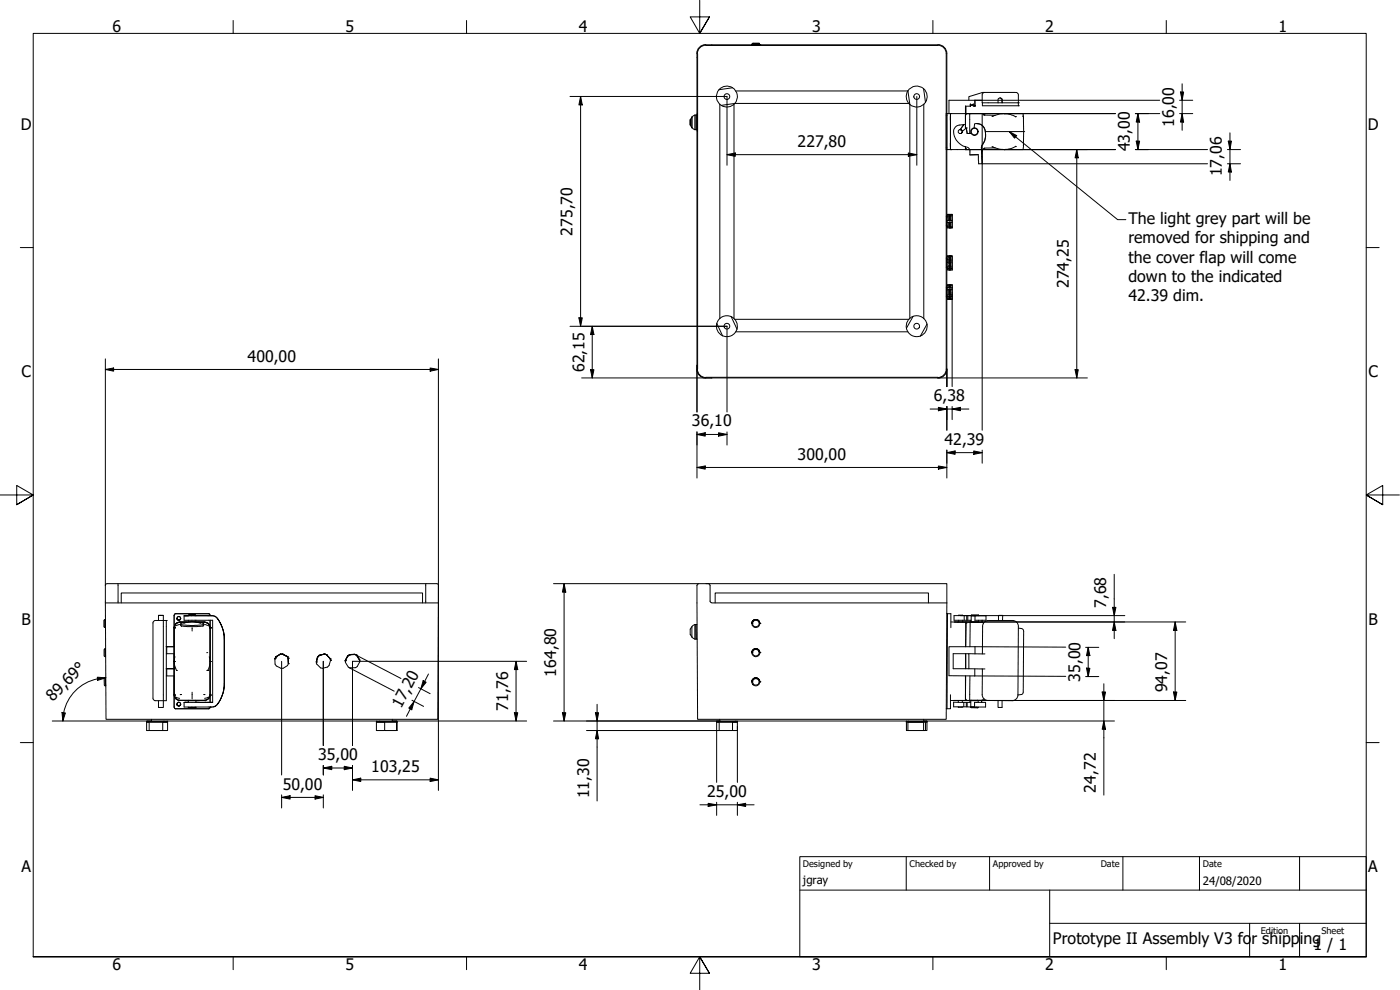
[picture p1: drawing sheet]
<svg xmlns="http://www.w3.org/2000/svg" width="420mm" height="297mm" viewBox="0 0 420 297" stroke-linecap="round" stroke-linejoin="round" font-family="sans-serif">
<!-- layer: Visible (ISO) -->
<g fill="none" stroke="#000" stroke-width=".3">
<path d="M209.2 16.1v18.4M209.4 16.1l-.1 94.7a2.51 2.51 0 0 0 2.5 2.5M211.8 13.6a2.51 2.51 0 0 0-2.5 2.5M211.8 13.4a2.7 2.7 0 0 0-2.7 2.7M211.8 13.4h69.6M211.8 13.6h69.6M225.6 13.4h2.4M225.6 13.3h.1M225.9 13.1h1.9zM225.9 13h1.9zM225.9 13l-.3 .4M225.9 13.1l-.3 .3"/>
<path d="M227.8 13.1l.2 .3M227.8 13l.2 .3M228 13.3h.1M228 13.4h.1M228 13.3v.3h-2.4v-.2M281.5 13.4a2.7 2.7 0 0 1 2.7 2.7M281.5 13.6a2.51 2.51 0 0 1 2.5 2.5M284 16.1v94.7a2.51 2.51 0 0 1-2.5 2.5M284.2 16.1v18M207.1 35.9v1.6zM207.2 37.5l.5 .7M207.6 35.2v3"/>
<path d="M207.7 35.2l-.5 .7M207.7 38.3l.8 .6M208.5 34.5l-.8 .6M208.9 34.5v4.4M209.2 34.5h-.7v4.4h.7M209.2 34.5v4.4M209.2 38.9v71.8M209.3 34v5.5zM216 31.2v64.4M219.8 26.3a3.1 3.1 0 0 0-4.2 .9 3.1 3.1 0 0 0 .6 4.3 3.1 3.1 0 0 0 4.3-.5M219.8 26.3a3.1 3.1 0 0 1 .7 4.7M219.8 26.3l-4 .6"/>
<path d="M220.3 31.3v64.3M220.5 31h52.3M220.5 31l-4 .6M220.8 27.3h51.7M272.5 27.3a3.1 3.1 0 0 0 .9 4.3 3.1 3.1 0 0 0 4.4-.9M272.5 27.3a3.1 3.1 0 0 1 4.3-1 3.1 3.1 0 0 1 1 4.4M272.5 27.3l.5 4v64.3M277.2 26.6l.5 4.1M277.2 31.2v64.4M284.2 34.1v10.8M284.8 34.1h-.8v.6M284.8 34.1h5"/>
<path d="M285.2 34.1v10.8M285.2 34.1h.1M285.2 34.1v1.7M285.2 34.9v1.2zM288.2 38.9a.63 .63 0 0 1 .4 1 .63 .63 0 0 1-1.1 0 .63 .63 0 0 1 .5-1 .6 .6 0 0 1 .8 .5 .6 .6 0 0 1-.6 .7M288.2 38.9l1-1.5-1.2 .1a2.24 2.24 0 0 0-1.6 3.4 5.9 5.9 0 0 0 4.3 3.5l.4 .7v1.4M288.2 38.9h.1M289.2 37.4h.1M289.2 37.4l-1 1.5M289.8 34.4h.1M289.8 34.4v1.4M289.8 34.1v1.8"/>
<path d="M289.8 34.1v1.7M289.8 34.1h1.3M289.8 35.8v2.8M289.8 31.9v2.2M290 38.4l.3 1.7h1.2h-1.2l-.3-1.7-1.2 1M290 38.4h.1M291.1 34.1h.1M291.2 31.9h-1.4v2.2M291.2 31.6h.9M291.2 31.9h.1M291.3 31.6v.3zM292.1 31.2l-.4 .3"/>
<path d="M292.1 31.2l-.3 .3-.6-.3v.7M292.1 31.2v.7h.5M292.5 38.3v-1.2a2.56 2.56 0 0 1 3.2 2.3M292.5 30.1v1.8l.1-1.8M293.2 37.1a2.62 2.62 0 0 1 2.5 2.3M293.2 37.1h.1M294.8 28.5v2.3h5.9v-.8M294.8 30.1h-10v4M294.8 30.8v.9h10.8M295.3 34.5l-.5-.4h-3.8v6M295.3 34.5h.1M295.3 34.5l3.4 .1"/>
<path d="M295.5 27.7l-.5 .2-.2 .6M295.7 39.4l.1 1M295.7 39.5h11.4M297.8 34.9h.1M297.8 34.9a7.6 7.6 0 0 1 7.1 .2M300.1 29.4l.5 .2 .1 .4M300.7 30v.8h4.9M300.7 30a.6 .6 0 0 0-.6-.6 .6 .6 0 0 0-.6 .6v.8M301.4 34.1h5.4l.3 .2v1.1M301.4 34.1h.1M304.7 35h.1M304.9 27.7h-9.9l-4.2 1.3v1.1"/>
<path d="M304.9 27.7l.5 .2 .2 .6M305.6 30.8h.1M305.6 31.7h.1M305.6 28.5v3.2M306.8 34.8h.1M307.1 35.2v8.3M307.2 39.5h.1M284 44.2v.7h7M284.2 44.9v20.2M285.2 44.9h.1M285.2 43.2v1.7M285.2 42.9v1.2z"/>
<path d="M285.4 44.9h.1M288.2 40.1h.1M289.8 44.6v-.5v.8M289.8 44.9h.1M289.8 44.6h.1M290.3 40.1h.1M292.4 40.6h.1M293.6 46.4l-2.5 .1M295.3 44.6h.1M295.3 44.6l-.7 .3M295.8 40.4l-.3 1.9-.6 1.1a2.58 2.58 0 0 0-.3 2.2l.1-.7 .1 4.2h-1.1l-.1-2.7M295.8 40.4l-.3 1.9a4.4 4.4 0 0 0-.9 4.2l.2 2.6"/>
<path d="M297.8 44.1h.1M298.7 44.4l-3.4 .2M301.4 44.9h.1M304.7 44h.1M304.9 43.9a7.6 7.6 0 0 1-7.1 .2M307.1 43.5v.2M307.1 43.5v1.3l-.3 .1h-5.4M284.2 67.6v10M284.3 65.1h-.3v-.3v3.1v-.3h.3M284.3 77.6h-.3v-.3v3.1v-.3h.9M284.3 68.1v.3h1.5M284.3 66.2v.5"/>
<path d="M284.3 64.3l.6 .1zM284.3 64.4v.4M284.3 78v.6M284.3 66.2h1.5M284.9 68.1h.1M284.9 66v-1.2v1.2M284.9 68.4h.1M284.9 66.2h.1M284.9 64.8h.3M284.9 64.4h.1M284.9 64.3l.9 .1M284.9 67.9v-1.2v1.2h.3"/>
<path d="M284.9 66h.1M284.9 67.9h.1M284.9 64.8h-.6v1.4M284.9 76.8h.1M284.9 78.5h.1M284.9 77v1M284.9 77l-.6-.1v1.1h.6M284.9 78.6v.5h.3M284.9 79.1h.1M284.9 77.3h.1M284.9 77.6h.1M284.9 79.6h.1"/>
<path d="M284.9 78.6h-.6v2M284.9 78.6h.9v1.5M284.9 64.7h.3v1.5h-.3M284.9 68.1v-1.4h.3v1.4M284.9 78.5h.3v1.7h-.3M284.9 68.1h.9M284.9 68h.3M284.9 64.8v1.4M284.9 78.6v1.5M284.9 66h.3M284.9 77.2h.3M284.9 77.3h.3"/>
<path d="M284.9 79.6h.3M284.9 77h.3M284.9 77.6h.3M285.2 68.1h.1M285.2 68.4h.1M285.2 64.8h.6v1.4M285.2 76.8h.1M285.2 76.9h-.3v1.1M285.2 78.1h-.3h.3M285.2 76.9h.1M285.2 76.8h.6v4.2M285.2 76.9h.6v1.1"/>
<path d="M285.2 76.8l-.9 .1M285.2 76.9v1.2M285.2 78h.6M285.8 66.2v.5h-1.5v1.4h.6M285.8 68.1v.3M285.8 64.3v3.8M285.8 68v.4M285.8 64.4v.4M285.8 64.4h-.9M285.8 78v.6M285.8 76.8v.1M215.1 97.1l1.8 3.7"/>
<path d="M219.5 95l1.7 3.7M220.5 95.8h52.3M220.8 99.6h51.7M221.2 98.7a3.1 3.1 0 0 0-2.1-3.8 3.1 3.1 0 0 0-3.9 1.8 3.1 3.1 0 0 0 1.7 4M221.2 98.7a3.1 3.1 0 0 1-4.3 2M274 95l-2 3.5M278.2 97.3l-2 3.5M284.2 88.9v21.9a2.7 2.7 0 0 1-2.7 2.7M284.2 80.1v6.2M284.3 86.9v-.6h-.3v-.2v3v-.2h.3M284.3 89.8h.1M284.3 88.5v.5"/>
<path d="M284.3 89.8h1.5M284.3 88.5h1.5M284.9 81h.1M284.9 80.6h.1M284.9 80.7h.1M284.9 80.6h-.6v.4h.6M284.9 89.8h.1M284.9 86.3h.1M284.9 86.2v-.6v.7M284.9 89.6v-.7v.7h.3M284.9 86.9v1.7l.3-.2M284.9 86.9h.1"/>
<path d="M284.9 85.5l.3 .1M284.9 88.3v-1.4v1.4h.3M284.9 88.3h.1M284.9 89.6h.1M284.9 89h-.6v.8h.6M284.9 86.9h-.6v1.6M284.9 85.5h-.6v.8h.6M284.9 80.6v.4M284.9 88.9v.9M284.9 81h.9M284.9 80.9h.3M284.9 80.7h.3"/>
<path d="M284.9 89.6h.3M284.9 86.3h.3M284.9 86.9h.3M285.2 80.6h.1M285.2 80.1h-.3M285.2 89.8h.1M285.2 86.9h.6v1.6M285.2 85.5h.6v.8M285.2 80.6v.4M285.2 85.5v.9h-.3v-.9M285.2 86.9v1.7M285.2 88.9v.9"/>
<path d="M285.2 80.1h.6M285.2 86.3h.6M285.8 80.8v.2M285.8 80.1v.5h-.9M285.8 89.7v.1M285.8 88.5v.5l-.9-.1M285.8 85.5v4.3M285.8 86.3v.6M285.8 85.5h.1M285.8 85.5h-1.5M209.1 110.8a2.7 2.7 0 0 0 2.7 2.7M211.8 113.4h69.6"/>
<path d="M211.8 113.2h69.6M209.6 175.1h3l.4 .2 .1 5.1 .5 .4M209.6 175.2l-.4 .4 .2 40.2h74.6l.2-34.9h-70.6M31.5 185.9l-.3 .2v2l.3 .2M31.5 185.9v2.4M31.5 194.7l-.3 .2v1.9l.4 .2M31.5 194.7l.1 2.3M31.6 180.9v-5.4l.5-.4h3.3v5.8M31.6 180.9h100M31.6 180.9l.2 34.9h99.6l.2-34.9M31.6 185.9v2.4M31.7 194.7v2.3"/>
<path d="M36.4 180.9v-3h90.4v3M47.6 186.2h1.4M47.6 184.6h.6zM47.6 184.6v1.6h-1.2l-.5 .7v22.6l.2 .5 .5 .2h3.3v-24M48.2 184.6h.8v1.6M48.2 184.6h.8M49 186.2v26.1h-1.4v-2.1M49 186.2h.9M49.9 194v2.2M49.9 186.2h.1M49.9 194h.1M49.9 194h2.4"/>
<path d="M50 194h.1M50 196.1h2.3v4.5M52.3 188.3h.1M52.3 188.4h.1M52.3 188.4v20M52.3 198.5h.1M52.3 188.5h.1M52.3 188.5v19.8M52.3 198.5v10.2l.3 .5 1.3 .3M52.3 184.6v9.4M52.5 197a5.4 5.4 0 0 0 .5 4.2M52.8 184.1h9.9l.4 .6"/>
<path d="M52.8 184.1l-.5 .5M52.8 184.1l-.4 .2-.1 .3M53.1 185.5a.58 .58 0 0 0 .6 .5 .58 .58 0 0 0 .5-.5M53.1 185.5a.58 .58 0 0 0 .6 .5 .58 .58 0 0 0 .5-.5 .58 .58 0 0 1-.5 .5 .58 .58 0 0 1-.6-.5zM53.1 185.5a.51 .51 0 0 0 .6 .5 .51 .51 0 0 0 .5-.5M53.9 187.4l-1.4 .5-.2 .4v10.2M54 186.7l-1.1 .4-.6 1M54.2 187.2v.4a15.7 15.7 0 0 0 6.9 .1l.1-.5M54.4 187.1l-.2 .1a13.3 13.3 0 0 0 6.3 .3l.7-.2-.2-.2M54.4 187a10.1 10.1 0 0 1 6.6 0M54.4 187.8l.1 .2M55.2 186.9l2.5-.3 2.4 .3"/>
<path d="M55.2 186.9l2.5-.4 2.4 .4M55.2 186.9h.1M55.2 184.8v1.3h8.6v24.6M55.2 184.8h7a3.2 3.2 0 0 1 4 2.4l.7 1.8 .4 2.8a9.3 9.3 0 0 0-2.7-6.8M55.6 184.7h.9l-.9 .1M55.9 186.7a4.4 4.4 0 0 0-3.1 .4l-.5 1M56.2 186.6l-3 .2-.6 .4-.3 1.1M56.5 184.6h2.3M56.5 184.6l-1.3 .2M56.5 186.1v.4M56.6 184.5h2.1zM56.6 184.5l-.1 .1"/>
<path d="M57.7 188.3v1M58.7 184.5l.1 .3M58.8 184.7h5l.8 .3M58.8 186.1v.4M59.1 186.6l3 .2 .6 .4 .4 1.1M59.4 186.7a4.4 4.4 0 0 1 3.1 .4l.5 1M60.1 186.9h.1M60.9 187.8v.2M61.3 186.7l1.1 .4 .6 1M61.4 187.4l1.5 .5 .2 .4v10.2M62 195.8h.1M62.8 197a5.4 5.4 0 0 1-.4 4.2"/>
<path d="M63.1 188.3h.1M63.1 188.4h.1M63.1 198.5h.1M63.1 188.5h.1M63.1 188.5v19.8M63.1 198.5v10.2l-.4 .5-1.3 .3M63.1 186.1v24.6M82.5 197.7h.1M82.5 197.7l.2 1.9 1.6 .9h.7l1.3-.8 .3-.6M82.5 197.6h.1M82.5 197.6v.1M82.7 197.2h.1"/>
<path d="M82.8 197.1h.1M82.8 197.1l-.3 .6zM82.8 197.1l-.1 .1M84.1 196.3h.1M84.1 196.3l-1.3 .8M84.1 196.3h.7M84.2 196.3h.1M84.7 196.3h.1M84.8 196.3h.1M84.8 196.3l1.4 .7zM84.8 196.3l1.4 .7M86.2 197h.1"/>
<path d="M86.2 197l.3 .5zM86.5 197.5h.1M86.5 197.5l.1 1.6M86.6 199.1h.1M94.9 198.6h.1M95.3 197.1l-.4 1.5M95.3 197.1h.1M95.4 197h.1M95.4 197l-.1 .1M95.7 196.7h.1M95.8 196.6l-.5 .5M95.8 196.6h.1"/>
<path d="M95.8 196.6l1.5-.3zM95.8 196.6l-.1 .1M97.3 196.3l.6 .1zM97.3 196.3l-1.5 .3M97.3 196.3h.1M97.8 196.4h.1M97.9 196.4l1.1 1.1M97.9 196.4h.1M99 197.5l.1 .1M99 197.5l.2 .6M99 197.5h.1M99 197.5l.2 .7"/>
<path d="M99.1 197.6h.1M99.2 198h.1M99.2 198.2l-.5 1.5-.4 .4-1.5 .4-.6-.1-1.1-1.2-.2-.6M99.2 198v.2M103.6 198.2h.1M104.4 196.8l-.8 1.4M104.4 196.8h.1M104.5 196.7h.1M104.5 196.7l-.1 .1M104.8 196.5h.1M104.9 196.5l-.5 .3M104.9 196.5h.1"/>
<path d="M106.5 196.3l-1.6 .1M106.5 196.3l-1.6 .2M106.5 196.3l.6 .3-.6-.2M106.5 196.3l.1 .1M106.6 196.4h.1M107 196.6h.1M107.1 196.6l.8 1.4M107.1 196.6h.1M107.9 198h.1M107.9 198v.6l-.7 1.4-.5 .3h-1.9l-1.1-1.5-.1-.6v.2M107.9 198v.4M127.8 180.9v-5.8h3.3l.4 .2 .1 5.6"/>
<path d="M207.2 190.4l.5 .7M207.7 188.1l-.5 .7-.1 1.6M207.7 191.2l.9 .5M208.5 187.4l-.8 .6-.1 3.2M208.5 187.4h.4v4.4h-.4zM209.2 187.4h-.3v4.4h.3M214.6 180.9v-3h64v3M225.6 187.1a1.21 1.21 0 0 1 1.2-1.2 1.21 1.21 0 0 1 1.2 1.2M225.6 187.1h.1M225.6 195.8a1.21 1.21 0 0 1 1.2-1.1 1.21 1.21 0 0 1 1.2 1.1M225.6 195.8h.1M226.1 186.2a1.19 1.19 0 0 1 1.2-.2 1.19 1.19 0 0 1 .7 1.1 1.21 1.21 0 0 0-1.2-1.2 1.21 1.21 0 0 0-1.2 1.2z"/>
<path d="M226.1 194.9a1.19 1.19 0 0 1 1.2-.2 1.19 1.19 0 0 1 .7 1.1 1.21 1.21 0 0 0-1.2-1.1 1.21 1.21 0 0 0-1.2 1.1zM228 187.1h.1M228 195.8h.1M284.1 184.1h1.3v4.2M284.4 184.1l-.2 28.5h-.2M285.4 186.6l4.5 .1M286.1 196.1h4.7v4.5h-4.7zM287.7 184.7h1.2M287.7 186.1v.6M288.9 186.1v.6M289.4 184.7v1.4M289.8 196.1v4.5"/>
<path d="M289.9 186.7l-.1 7.3zM289.9 187h.1M289.9 186.7h1.2v7.3M290.1 184.7v1.4M290.4 184.7v1.4M290.8 196.1l4.8 .1M291.2 186.1v.6h.4M291.5 184.6l2.1-.1 .2 .3M291.5 186.6h2.2M291.5 184.6h2.3M291.5 186.6v.1M291.5 184.6v2"/>
<path d="M291.5 184.7l1 .1-6.2-.1v1.4h5.2M291.6 186.7h2M291.6 186.7h.1M292.5 186.1h3.4v-1.3h-3.3v1.3M292.5 184.8h.1M292.6 196.2v-2.2h-7.8v8.7l7.7 .1v-2.1M293.6 186.7h1.2M293.6 186.7h.1M293.7 186.1v.6h-2.2M294.7 186.1v.6M294.8 186.1v.6M294.9 186.8l.1 .1"/>
<path d="M295 186.8l.1 .1M299.7 186.2v-1.6h1.2v1.6M303.9 186.2a1.75 1.75 0 0 1 1.7 1.7l-.1 20.6M303.9 186.2h-7.3a1.75 1.75 0 0 0-1.7 1.7l-.1 8.3M305.6 188.5l1.2 .1 .4 .7-.1 18.4-.4 .6-1.2 .2M31.6 203.4l-.4 .2 .1 2 .3 .2M31.6 203.4v2.4M31.7 203.4v2.4M44 216.5v.2h6.3v-.2M44.8 219.2h-.8v-2.6h.8v2.6h4v-2.6h1.5v2.6h-1.5M45.5 215.8v.5M49.9 200.6v.1"/>
<path d="M49.9 200.6h2.4zM50 200.7l-.1 2.1M50 200.6h.1M50 202.8h2.3v9.3M50.2 216.3l.1 .2h-6.3h75.2h-6.2l.1-.2M52.3 200.6h.1M52.3 208.5h.1M52.3 212.1l.1 .4 .4 .1M52.3 212.1l.5 .5M52.3 208.5v.2M52.3 208.7h.1M52.3 208.3h.1"/>
<path d="M52.3 208.6h.1M52.4 209l.3 .6 .6 .4 3.3 .1M52.4 209a1.82 1.82 0 0 0 1.6 1.1h7.3a1.82 1.82 0 0 0 1.6-1.1M52.8 209.7l-.5-.8 .4 .7 1.1 .6M53 201.2h.1M53.1 211.3a.57 .57 0 0 0 .6 .5 .57 .57 0 0 0 .5-.5M53.1 211.3a.57 .57 0 0 0 .6 .5 .57 .57 0 0 0 .5-.5 .57 .57 0 0 1-.5 .5 .57 .57 0 0 1-.6-.5zM53.1 211.3a.51 .51 0 0 0 .6 .5 .51 .51 0 0 0 .5-.5M54.1 208.4h.1M54.2 208.4h.1M55.2 210.7h1.3M55.2 210.7v1.4h7a3.2 3.2 0 0 0 4-2.4l.7-1.8 .4-2.8a9.3 9.3 0 0 1-2.7 6.8"/>
<path d="M55.6 210.7h.1M56.5 210.7h-.9h.9M56.5 210.2h2.3M56.5 212.3h2.3M56.5 210.2v.5M56.5 212.1v.2M56.6 210.2h2.1zM56.6 210.2h-.1M57.7 207.7v2M58.7 210.1v.1M58.7 210.2h.1M58.8 210.7h5h-8.6"/>
<path d="M58.8 210.2v.5M58.8 212.1v.2M61.2 208.4h.1M61.5 210.7h.3M61.6 208.3h.1M62 201.2h.1M62.4 201.2h.1M62.5 209.7l.5-.8-.4 .7-1.1 .6M62.9 209l-.3 .6-.6 .4-3.3 .2M63.1 208.5h.1M63.1 208.6h.1M63.1 212.1h.1"/>
<path d="M63.1 212.1l-.4 .5h-9.9M63.1 208.5v.2M63.1 208.7h.1M63.1 208.3h.1M64.6 211.9l-.7 .2M64.6 211.8v.1M67.3 205.1v-13.3v13.3M113 216.5v.2h6.2v-.2M115.4 219.2h-2.4v-2.6h2.4v2.6h3.6v-2.6h.2v2.6h-.2M117.7 215.8v.5M215.1 216.5v.2h6.2v-.2M215.8 219.2h-.7v-2.6h.7v2.6h4v-2.6h1.5v2.6h-1.5"/>
<path d="M216 215.8v.5M221.2 216.3l.1 .2h-6.2h63.2h-6.3l.1-.2M225.6 204.6a1.21 1.21 0 0 1 1.2-1.2 1.21 1.21 0 0 1 1.2 1.2M225.6 204.6h.1M226.1 203.7a1.19 1.19 0 0 1 1.2-.2 1.19 1.19 0 0 1 .7 1.1 1.21 1.21 0 0 0-1.2-1.2 1.21 1.21 0 0 0-1.2 1.2zM228 204.6h.1M272 216.5v.2h6.3v-.2M272 216.7v2.5h.5M277.2 215.8v.5M277.7 216.7v2.5h-.5v-2.6h-4.7v2.6h4.7M278.2 216.7v2.5h-.5M285.2 208.5v4.1h-1"/>
<path d="M287.6 212.1h1.2M287.6 210.2v.5M288.8 210.2v.5M289.2 210.7h2.1M289.2 210.7h-3v1.4h5.1M289.2 210.7v1.4M289.8 209.9h.1M289.8 202.8v7.4h-4.6M289.8 202.8v7.4h1.2l.1-7.4M290 210.7v1.4M290.3 210.7v1.4M290.8 200.6l4.8 .1"/>
<path d="M291 210.1h.5M291.1 210.1v.6M291.3 212.1l.2 .2h2.1M291.3 210.2h2.3M291.3 210.2h2.3v.5M291.3 212.2l2.3 .1M291.3 210.2v1.9M291.5 210.1h1.9M291.5 210.1v.1M292.4 210.7l.1 1.4h-1.2M292.5 210.7h3.3v1.4h-3.3M293.4 210.1v.1"/>
<path d="M293.6 212.1v.2M294.6 210.1v.6M294.8 200.7v7.7a1.75 1.75 0 0 0 1.7 1.8h7.3M295.1 209.8l-.4 .3h-1.3M295.3 209.7l-.1 .1M299.5 210.2v2.1h1.2v-2.1M305.5 208.5a1.75 1.75 0 0 1-1.8 1.7"/>
<circle cx="218.2" cy="29" r=".86"/>
<circle cx="275.1" cy="29" r=".86"/>
<circle cx="292.4" cy="39.5" r="1"/>
<circle cx="292.4" cy="39.5" r="1.11"/>
<circle cx="218.2" cy="97.9" r=".86"/>
<circle cx="275.1" cy="97.9" r="3.1"/>
<circle cx="275.1" cy="97.9" r=".86"/>
<circle cx="53.7" cy="185.5" r=".57"/>
<circle cx="53.7" cy="185.5" r=".53"/>
<circle cx="226.8" cy="195.8" r="1.18"/>
<circle cx="226.8" cy="187.1" r=".98"/>
<circle cx="226.8" cy="195.9" r=".98"/>
<circle cx="226.9" cy="187.1" r="1.19"/>
<circle cx="53.7" cy="211.3" r=".59"/>
<circle cx="53.7" cy="211.3" r=".51"/>
<circle cx="226.8" cy="204.6" r="1.2"/>
<circle cx="226.8" cy="204.6" r=".98"/>
</g>
<!-- layer: Border (ISO) -->
<g fill="none" stroke="#000" stroke-width=".3">
<path d="M70 6.1v3.9M140 6.1v3.9M210 0v10l-2.9-4.9h5.8l-2.9 4.9 2.9-4.9M280 6.1v3.9M350 6.1v3.9M6.1 74.3h3.9M410 74.3h3.9M0 148.5h10l-5-2.8v5.7l5-2.9-5 2.9M420 148.5h-10l5-2.8v5.7l-5-2.9 5 2.9M6.1 222.8h3.9M410 222.8h3.9M10 287.1v-277.1h400v277.1h-400h400"/>
<path d="M70 287.1v3.8M140 287.1v3.8M212.9 292l-2.9-4.9 2.9 4.9h-5.8l2.9-4.9v9.9M280 287.1v3.8M350 287.1v3.8"/>
</g>
<!-- layer: Title (ISO) -->
<path d="M240 257h170v30.1h-170zM272 257v10.1M297 257v10.1M337 257v10.1M360 257v10.1M390 257v10.1M240 267.1h170M315 277h95M315 267.1v20M375 277v10.1M390 277v10.1" fill="none" stroke="#000" stroke-width=".3"/>
<!-- layer: Sketch Geometry (ISO) -->
<path d="M35.4 175.1h92.4M211.8 175.1h72.4v5.8" fill="none" stroke="#000" stroke-width=".3"/>
<!-- layer: Dimension (ISO) -->
<g fill="none" stroke="#000" stroke-width=".3">
<path d="M171.1 28.9h47.1v20.7M174.2 28.9l.6 2.6h-1.1zM174.2 28.9v69M275.1 28.9v20.7M289.8 34.1h45M292.5 30.1h55.5M294.8 34.1v95M340.7 34.1h7.3M341.5 34.1l.5 2.5h-1zM341.5 34.1v10.8M354 34.1h3.9M354 30.1h3.9"/>
<path d="M354.3 27.6h.9l-.4 2.5zM354.8 34.1l.4 2.5h-.9zM354.8 25.1v14M369.1 39.9v14.3M218.2 46.4l2.5-.5v1zM218.2 46.4h56.9M272.6 45.9l2.5 .5-2.5 .5zM289.8 44.9h45M294.8 49.1h67.6M323.2 44.9l.4 2.5h-1zM323.2 44.9v68.5M340.7 44.9h21.7"/>
<path d="M341 42.3h1l-.5 2.6zM368.4 44.9h3.9M368.4 49.1h3.9M368.6 42.3h1l-.5 2.6zM369.1 49.1l.5 2.5h-1zM171.1 97.9h47.1v25.7M173.7 95.4h1.1l-.6 2.5zM177.7 97.9l.5 2.5h-1zM177.7 97.9v15.5M285.8 87.7v28.3M31.6 110.9l2.5-.5v1zM31.6 110.9h100"/>
<path d="M31.6 107.7v67.9M129.1 110.4l2.5 .5-2.5 .5zM131.6 107.7v129.5M174.6 113.4h39M177.2 110.9h1l-.5 2.5zM209.2 109.6v14M281.4 113.4h44.9M284.2 110.7v5.3M322.6 110.9h1l-.4 2.5zM209.2 130.4l2.4-.6v1.1zM209.2 129.6v13.8M209.2 130.4h9"/>
<path d="M215.6 129.8l2.6 .6-2.6 .5zM218.2 129.6v3.9M279.1 122.7h11.7M281.6 139.8l2.6 .5-2.6 .5zM281.6 122.2l2.6 .5-2.6 .5zM284.2 135.8l2.4-.5v1zM284.2 122v7.1M284.2 135.1v8.3M284.2 135.8h10.6M285.8 122.7l2.4-.5v1zM285.8 122v3.9M292.2 135.3l2.6 .5-2.6 .5z"/>
<path d="M294.8 135.1v3.9M209.2 140.3l2.4-.5v1zM209.2 140.3h75M166.1 175.1h43.5M169.3 175.1l.5 2.6h-1zM169.3 175.1v41.2M334.4 172.3v19.3M84.5 198.4v34.1M97 198.4v25.3M106.8 196.5l13.5 7.1M154.9 198.4l.5 2.5h-1zM154.9 198.4v17.9"/>
<path d="M158.1 198.4h-52.3v25.3M286.4 186.6h69.5M288.2 184.7h49.4M292.6 194l27.2 .2M325.8 194.2h4M326.6 194.2l.5 2.5h-1zM326.6 194.2v8.8M333.9 182.2h1l-.5 2.5zM334.4 186.6l.5 2.6h-1zM352.7 186.6l.5 2.6h-1zM352.7 186.6v23.6M15.7 216.3h29.8"/>
<path d="M18.6 213.8l1 .1-.7 2.4zM19.1 213.9l-.2 2.4M29.2 203.2l2.5 .2-2.4 .7zM29.2 203.7a12.9 12.9 0 0 0-10.1 10.2M31.7 203.4l-2.5 .2M104.8 200.3l13.5 7.1M117.7 216.3h40.4M123.6 210.1l3.5 1.8M124.3 210.5l-.7 2.5-.9-.5zM125.6 206.3l3.5 1.8M127 204.2l.9 .5-1.6 2zM128.6 202.2l-6.6 12.7"/>
<path d="M154.4 213.9h1l-.5 2.4zM166.1 216.3h49.9M168.8 213.9h1l-.5 2.4zM176 219.2h39.8M178.7 213.9h.9l-.4 2.4zM179.2 219.2l.4 2.5h-.9zM179.2 211.3v29M215.1 219.2v15.5M221.3 217.9v16.8M277.2 216.3h57.3M286.3 210.2h69.6M292.5 202.8l27.3 .1"/>
<path d="M325.8 203h4M326.1 200.5h1l-.5 2.5zM330.8 207.6h1l-.5 2.6zM331.3 216.3l.5 2.5h-1zM331.3 205.2v33.4M352.2 207.6h1l-.5 2.6zM84.5 239.3l2.6-.6v1.1zM84.5 239.3h12.5M84.5 238.5v3.9M94.6 238.7l2.4 .6-2.4 .5zM97 230.4l2.6-.5v1zM97 230.4h8.8"/>
<path d="M97 229.7v2.8M97 238.5v3.9M103.3 229.9l2.5 .5-2.5 .5zM105.8 234l2.5-.5v1zM105.8 234h25.8M105.8 229.7v7.5M129.1 233.5l2.5 .5-2.5 .5zM210.1 241.5h16.2M212.5 241l2.6 .5-2.6 .5zM215.1 240.7v4M221.3 241.5l2.5-.5v1zM221.3 240.7v4"/>
</g>
<g fill="#000">
<path d="M174.2 28.9l.6 2.6h-1.1z" fill-rule="evenodd"/>
<path d="M341.5 34.1l.5 2.5h-1z" fill-rule="evenodd"/>
<path d="M354.3 27.6h.9l-.4 2.5z" fill-rule="evenodd"/>
<path d="M354.8 34.1l.4 2.5h-.9z" fill-rule="evenodd"/>
<path d="M218.2 46.4l2.5-.5v1z" fill-rule="evenodd"/>
<path d="M272.6 45.9l2.5 .5-2.5 .5z" fill-rule="evenodd"/>
<path d="M323.2 44.9l.4 2.5h-1z" fill-rule="evenodd"/>
<path d="M341 42.3h1l-.5 2.6z" fill-rule="evenodd"/>
<path d="M368.6 42.3h1l-.5 2.6z" fill-rule="evenodd"/>
<path d="M369.1 49.1l.5 2.5h-1z" fill-rule="evenodd"/>
<path d="M173.7 95.4h1.1l-.6 2.5z" fill-rule="evenodd"/>
<path d="M31.6 110.9l2.5-.5v1z" fill-rule="evenodd"/>
<path d="M129.1 110.4l2.5 .5-2.5 .5z" fill-rule="evenodd"/>
<path d="M177.2 110.9h1l-.5 2.5z" fill-rule="evenodd"/>
<path d="M177.7 97.9l.5 2.5h-1z" fill-rule="evenodd"/>
<path d="M322.6 110.9h1l-.4 2.5z" fill-rule="evenodd"/>
<path d="M209.2 140.3l2.4-.5v1z" fill-rule="evenodd"/>
<path d="M209.2 130.4l2.4-.6v1.1z" fill-rule="evenodd"/>
<path d="M215.6 129.8l2.6 .6-2.6 .5z" fill-rule="evenodd"/>
<path d="M281.6 122.2l2.6 .5-2.6 .5z" fill-rule="evenodd"/>
<path d="M284.2 135.8l2.4-.5v1z" fill-rule="evenodd"/>
<path d="M285.8 122.7l2.4-.5v1z" fill-rule="evenodd"/>
<path d="M292.2 135.3l2.6 .5-2.6 .5z" fill-rule="evenodd"/>
<path d="M281.6 139.8l2.6 .5-2.6 .5z" fill-rule="evenodd"/>
<path d="M169.3 175.1l.5 2.6h-1z" fill-rule="evenodd"/>
<path d="M326.6 194.2l.5 2.5h-1z" fill-rule="evenodd"/>
<path d="M333.9 182.2h1l-.5 2.5z" fill-rule="evenodd"/>
<path d="M334.4 186.6l.5 2.6h-1z" fill-rule="evenodd"/>
<path d="M352.7 186.6l.5 2.6h-1z" fill-rule="evenodd"/>
<path d="M18.6 213.8l1 .1-.7 2.4z" fill-rule="evenodd"/>
<path d="M29.2 203.2l2.5 .2-2.4 .7z" fill-rule="evenodd"/>
<path d="M124.3 210.5l-.7 2.5-.9-.5z" fill-rule="evenodd"/>
<path d="M127 204.2l.9 .5-1.6 2z" fill-rule="evenodd"/>
<path d="M154.4 213.9h1l-.5 2.4z" fill-rule="evenodd"/>
<path d="M154.9 198.4l.5 2.5h-1z" fill-rule="evenodd"/>
<path d="M168.8 213.9h1l-.5 2.4z" fill-rule="evenodd"/>
<path d="M178.7 213.9h.9l-.4 2.4z" fill-rule="evenodd"/>
<path d="M326.1 200.5h1l-.5 2.5z" fill-rule="evenodd"/>
<path d="M330.8 207.6h1l-.5 2.6z" fill-rule="evenodd"/>
<path d="M331.3 216.3l.5 2.5h-1z" fill-rule="evenodd"/>
<path d="M352.2 207.6h1l-.5 2.6z" fill-rule="evenodd"/>
<path d="M84.5 239.3l2.6-.6v1.1z" fill-rule="evenodd"/>
<path d="M94.6 238.7l2.4 .6-2.4 .5z" fill-rule="evenodd"/>
<path d="M97 230.4l2.6-.5v1z" fill-rule="evenodd"/>
<path d="M103.3 229.9l2.5 .5-2.5 .5z" fill-rule="evenodd"/>
<path d="M105.8 234l2.5-.5v1z" fill-rule="evenodd"/>
<path d="M129.1 233.5l2.5 .5-2.5 .5z" fill-rule="evenodd"/>
<path d="M179.2 219.2l.4 2.5h-.9z" fill-rule="evenodd"/>
<path d="M212.5 241l2.6 .5-2.6 .5z" fill-rule="evenodd"/>
<path d="M221.3 241.5l2.5-.5v1z" fill-rule="evenodd"/>
</g>
<!-- layer: Symbol (ISO) -->
<path d="M302.9 39.5l2.2 1.2-.6 .8zM302.9 39.5l32.5 26.4h2.5" fill="none" stroke="#000" stroke-width=".3"/>
<path d="M302.9 39.5l2.2 1.2-.6 .8z" fill-rule="evenodd" fill="#000"/>
<g font-size="4.8">
<text x="33.7" y="9.6">6</text>
<text x="103.7" y="9.6">5</text>
<text x="173.7" y="9.6">4</text>
<text x="243.7" y="9.6">3</text>
<text x="313.7" y="9.6">2</text>
<text x="383.7" y="9.6">1</text>
<text x="6.2" y="38.9">D</text>
<text x="352.4" y="38.1" transform="rotate(-90 352.4 38.1)">16,00</text>
<text x="410.5" y="38.9">D</text>
<text x="239.3" y="44">227,80</text>
<text x="339.1" y="45.5" transform="rotate(-90 339.1 45.5)">43,00</text>
<text x="366.7" y="52.9" transform="rotate(-90 366.7 52.9)">17,06</text>
<text x="171.8" y="70.7" transform="rotate(-90 171.8 70.7)">275,70</text>
<text x="338.6" y="67.2">The light grey part will be</text>
<text x="338.6" y="73">removed for shipping and</text>
<text x="338.6" y="78.8">the cover flap will come</text>
<text x="320.7" y="86.4" transform="rotate(-90 320.7 86.4)">274,25</text>
<text x="338.6" y="84.5">down to the indicated</text>
<text x="338.6" y="90.3">42.39 dim.</text>
<text x="6.4" y="113.1">C</text>
<text x="74.3" y="108.5">400,00</text>
<text x="175.4" y="111.6" transform="rotate(-90 175.4 111.6)">62,15</text>
<text x="410.7" y="113.1">C</text>
<text x="280.3" y="120.3">6,38</text>
<text x="207.6" y="127.9">36,10</text>
<text x="239.3" y="137.9">300,00</text>
<text x="283.5" y="133.4">42,39</text>
<text x="332" y="182.4" transform="rotate(-90 332 182.4)">7,68</text>
<text x="6.4" y="187.4">B</text>
<text x="410.7" y="187.4">B</text>
<text x="166.9" y="203.1" transform="rotate(-90 166.9 203.1)">164,80</text>
<text x="324.2" y="204.6" transform="rotate(-90 324.2 204.6)">35,00</text>
<text x="350.3" y="207.7" transform="rotate(-90 350.3 207.7)">94,07</text>
<text x="15.9" y="210.6" transform="rotate(-45 15.9 210.6)">89,69°</text>
<text x="120.4" y="212.8" transform="rotate(-62 120.4 212.8)">17,20</text>
<text x="152.5" y="213.3" transform="rotate(-90 152.5 213.3)">71,76</text>
<text x="95.4" y="228">35,00</text>
<text x="111.4" y="231.6">103,25</text>
<text x="84.8" y="236.9">50,00</text>
<text x="176.8" y="239.6" transform="rotate(-90 176.8 239.6)">11,30</text>
<text x="212.2" y="239.1">25,00</text>
<text x="328.9" y="237.8" transform="rotate(-90 328.9 237.8)">24,72</text>
<text x="6.4" y="261.7">A</text>
<text x="410.7" y="261.7">A</text>
<text x="316" y="283.4">Prototype II Assembly V3 fo</text>
<text x="375.6" y="283.4">r shipp</text>
<text x="390.1" y="283.4">i</text>
<text x="391.2" y="283.4">ng</text>
<text x="394.2" y="285">1 / 1</text>
<text x="33.7" y="290.9">6</text>
<text x="103.7" y="290.9">5</text>
<text x="173.7" y="290.9">4</text>
<text x="243.7" y="290.9">3</text>
<text x="313.7" y="290.9">2</text>
<text x="383.7" y="290.9">1</text>
</g>
<g font-size="3.4">
<text x="241" y="265.4">jgray</text>
<text x="361" y="265.5">24/08/2020</text>
</g>
<g font-size="2.7">
<text x="241" y="260.1">Designed by</text>
<text x="273" y="260.1">Checked by</text>
<text x="298" y="260.1">Approved by</text>
<text x="330.3" y="260">Date</text>
<text x="361" y="260">Date</text>
<text x="378.4" y="280.1">Edition</text>
<text x="396.6" y="280.1">Sheet</text>
</g>
</svg>
